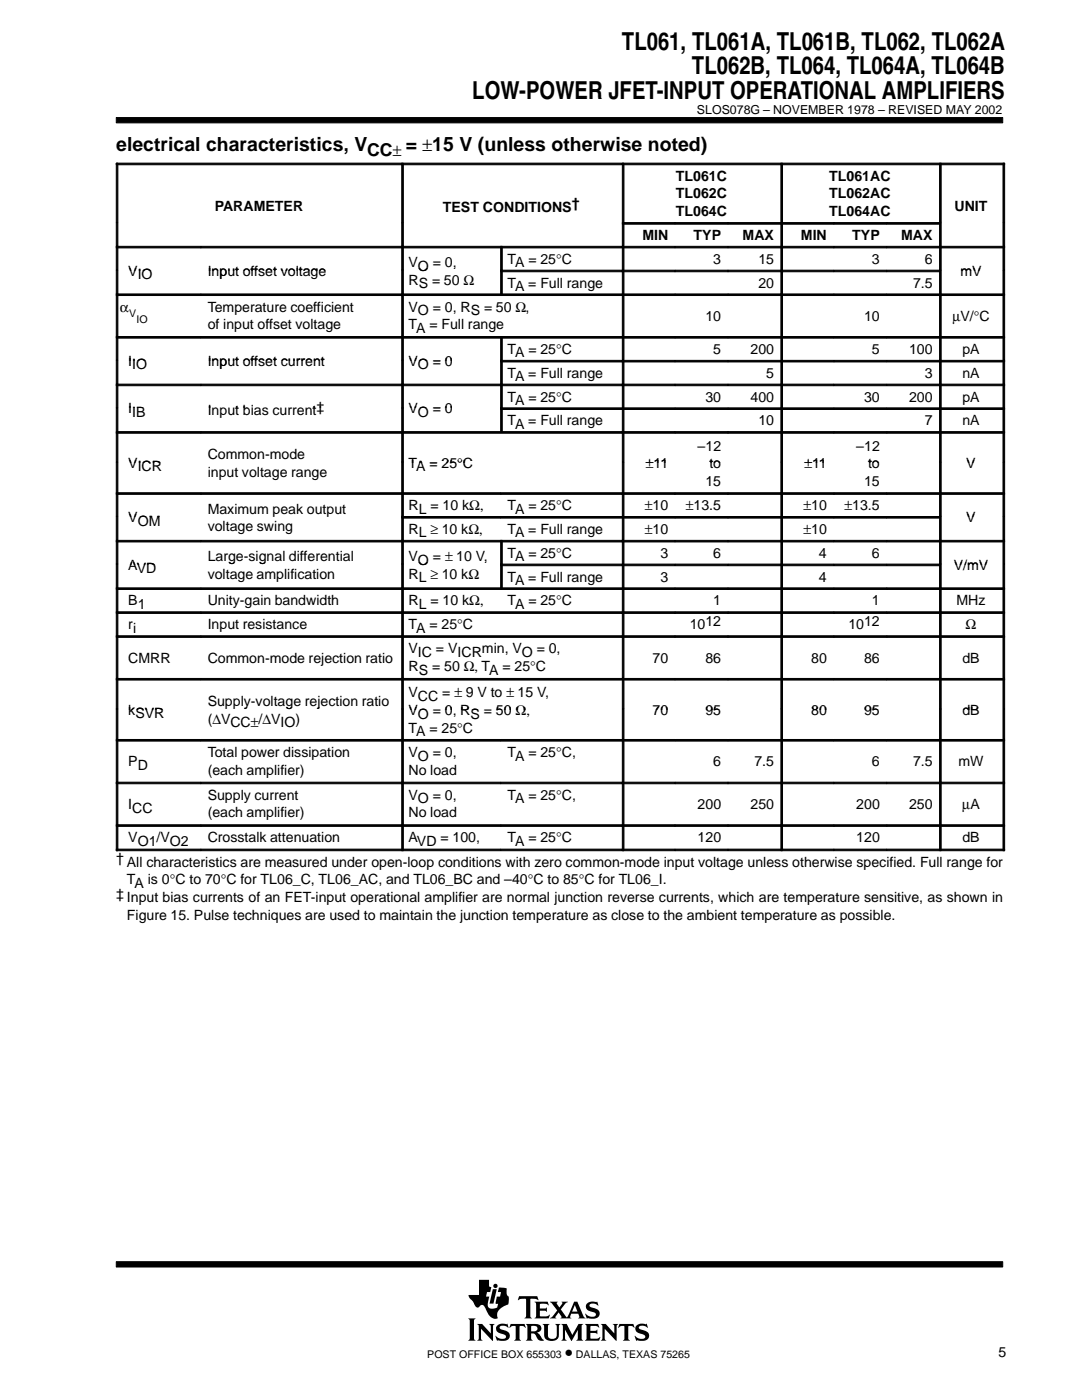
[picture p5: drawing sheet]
<svg xmlns="http://www.w3.org/2000/svg" width="216mm" height="279mm" viewBox="0 0 216 279" stroke-linecap="round" stroke-linejoin="round" font-family="sans-serif">
<g fill="#000" stroke="#000" stroke-width=".2">
<path d="M23.2 23.5h176.9v1h-176.9z" fill-rule="evenodd"/>
<path d="M23.2 251.8h176.9v1.1h-176.9z" fill-rule="evenodd"/>
</g>
<g fill="#000">
<path d="M98.3 257.3h.8l-.6 2.9h-.8z"/>
<path d="M93.4 263.1h1.5l-.3 .4v3.7l.3 .4h-1.5l.3-.4v-3.7z" fill-rule="evenodd"/>
<path d="M95.2 264.2h1l1.7 1.9v-1.5l-.3-.4h1.1l-.3 .4v3l-2.4-2.4v2l.3 .4h-1.1l.3-.6v-2.3z" fill-rule="evenodd"/>
<path d="M95.6 255.4h2v1.3l.4 .2-.2 1h-.6l-.2 .9h.6l-.3 1.2 .1 .7a.9 .9 0 0 0 1.2 .4l.6-.1 .2-.8-.5-.1 .2-1.3h.7l.2-.9h-.7l.3-1 1.5 .2v1.1l.2 .4 .2 .2v.7a.81 .81 0 0 1-.6 1 2.73 2.73 0 0 0-1.7 1.7l.1 .9h-.1a1.81 1.81 0 0 1-2.1-1.5l-.3-.6a.7 .7 0 0 0-.6-.6 .7 .7 0 0 0-.7 .5 1.12 1.12 0 0 1-1.1-1l-.7-.8-.2-.7h2.1z" fill-rule="evenodd"/>
<path d="M99.2 264.6a1.71 1.71 0 0 1 1.7-.4l.2 .1 .1-.1 .3 .8-.6-.3-.8-.1a.41 .41 0 0 0-.4 .5 .41 .41 0 0 0 .5 .3 1.29 1.29 0 0 1 1.5 1.4 1.08 1.08 0 0 1-1.2 .8l-1.1-.1-.2 .1-.4-1 .8 .5 .5 .1 .6-.1 .3-.2a.72 .72 0 0 0-.9-.7 .99 .99 0 0 1-1-.5 .99 .99 0 0 1 .1-1.1z" fill-rule="evenodd"/>
<path d="M101.9 264.2h2.8l.2 .8-.7-.4h-.4l-.1 .2v2.4l.3 .4h-1.4l.3-.4v-2.4l-.1-.2h-.5l-.7 .4z" fill-rule="evenodd"/>
<path d="M103.6 258.7h3.6l.2 .8-.4-.3-1.2 .1v3.5l.3 .3h-1.4l.2-.2 .1-.3v-3.2l-.1-.2h-.8l-.7 .3z" fill-rule="evenodd"/>
<path d="M104.9 264.2h1.9a.9 .9 0 0 1 1 .4 .9 .9 0 0 1 0 1.1l-.7 .2 .5 .4 .9 1.2a1.2 1.2 0 0 1-1.6-1l-.3-.3-.6-.1v1l.3 .5h-1.4l.3-.6v-2.3z" fill-rule="evenodd"/>
<path d="M106.7 259.8h2.6l.1 .7-.5-.3-1.2 .1v.8h1.1l.3-.2v.9l-.4-.2h-1v1l.2 .1h1.2l.5-.3h.1l-.2 .7h-2.8l.3-.5v-2.3z" fill-rule="evenodd"/>
<path d="M108.3 264.2h1.3l-.3 .4v2a.65 .65 0 0 0 .7 .6h.6l.4-.4 .1-2.1-.3-.5h1l-.3 .4v1.8a1.54 1.54 0 0 1-2.4 1l-.5-.7v-2.1z" fill-rule="evenodd"/>
<path d="M112 264.2h1.1l1.1 2.2 1.2-2.2h1l-.3 .4v2.6l.3 .4h-1.4l.3-.4v-1.8l-1.3 2.2-1.3-2.2v1.7l.4 .5h-1.1l.3-.6v-2.3z" fill-rule="evenodd"/>
<path d="M109.7 259.8h1.6l-.2 .3 .5 .8 .6-.8-.1-.3h1.2l-.4 .3-1 1.2 1.2 1.6 1.5-3.1h.6l1.2 2.9 .4 .4-1.4-.1a.22 .22 0 0 0 .2-.1 .22 .22 0 0 0 0-.3l-.2-.4h-1.4l-.2 .7 .2 .2h-2.2l.2-.3-.5-.9-.7 .9 .2 .3h-1.3l.6-.4 .9-1.2z" fill-rule="evenodd"/>
<path d="M117.1 260.2a2.08 2.08 0 0 1 1.9-.3l.2-.2 .1 .9a1.22 1.22 0 0 0-1.7-.1 .82 .82 0 0 0 .9 .6 1.06 1.06 0 0 1 1.2 1.1 1.06 1.06 0 0 1-1.2 1l-1.2-.1-.2 .1-.3-1 .8 .5 .8 .1a.46 .46 0 0 0 .5-.5 .46 .46 0 0 0-.5-.4l-.2-.1a1.11 1.11 0 0 1-1.2-1.5z" fill-rule="evenodd"/>
<path d="M116.7 264.2h2.6l.2 .8-.6-.4-1.1 .1v.9h1.1l.3-.2v.9l-.4-.3h-1v1.1l1.3 .1 .7-.4-.3 .8h-2.8l.3-.4v-2.6z" fill-rule="evenodd"/>
<path d="M119.9 264.2h1l1.7 1.9v-1.5l-.3-.4h1l-.3 .4v3l-2.3-2.4v2l.3 .4h-1.1l.3-.4v-2.6z" fill-rule="evenodd"/>
<path d="M123.6 264.2h2.8l.2 .8-.6-.4h-.5l-.1 .2v2.4l.3 .4h-1.4l.3-.4v-2.4l-.1-.2h-.5l-.7 .4z" fill-rule="evenodd"/>
<path d="M127 264.6a1.74 1.74 0 0 1 1.6-.4l.3 .1 .1-.1 .3 .8h-.1a1.2 1.2 0 0 0-1.7-.1 1.47 1.47 0 0 0 1.3 .7 1.03 1.03 0 0 1 .7 1.2 1.03 1.03 0 0 1-1.2 .8l-1.1-.1-.2 .1-.4-1 .9 .5 .9 .1a.45 .45 0 0 0 .4-.6 .45 .45 0 0 0-.6-.3l-.2-.1a1.11 1.11 0 0 1-1.2-1.4z" fill-rule="evenodd"/>
<circle cx="98.9" cy="256.6" r=".43"/>
</g>
<g fill="#fff">
<path d="M114.7 260.4l.5 1.4h-1z"/>
<path d="M106 264.7l.6-.1a.56 .56 0 0 1 .6 .5 .56 .56 0 0 1-.6 .6h-.6z" fill-rule="evenodd"/>
</g>
<g fill="#000" stroke="#000" stroke-width=".2">
<path d="M23.2 32.6h.3v11.8h-.3z" fill-rule="evenodd"/>
<path d="M23.2 32.6h56.9v.3h-56.9z" fill-rule="evenodd"/>
<path d="M80.2 32.6h.3v11.8h-.3z" fill-rule="evenodd"/>
<path d="M80.2 32.6h44v.3h-44z" fill-rule="evenodd"/>
<path d="M124.2 32.6h.3v11.8h-.3z" fill-rule="evenodd"/>
<path d="M124.2 32.6h31.6v.3h-31.6z" fill-rule="evenodd"/>
<path d="M155.8 32.6h.3v11.8h-.3z" fill-rule="evenodd"/>
<path d="M155.8 32.6h31.7v.3h-31.7z" fill-rule="evenodd"/>
<path d="M187.5 32.6h.3v11.8h-.3z" fill-rule="evenodd"/>
<path d="M187.5 32.6h13v.3h-13z" fill-rule="evenodd"/>
<path d="M200.1 32.6h.4v11.8h-.4z" fill-rule="evenodd"/>
<path d="M23.2 44.4h.3v4.7h-.3z" fill-rule="evenodd"/>
<path d="M23.2 49.2h.3v4.7h-.3z" fill-rule="evenodd"/>
<path d="M23.2 49.2h16.9v.3h-16.9z" fill-rule="evenodd"/>
<path d="M23.2 53.9h.3v4.7h-.3z" fill-rule="evenodd"/>
<path d="M23.2 58.7h.3v8.4h-.3z" fill-rule="evenodd"/>
<path d="M23.2 58.7h16.9v.3h-16.9z" fill-rule="evenodd"/>
<path d="M40.1 49.2h40v.3h-40z" fill-rule="evenodd"/>
<path d="M40.1 58.7h40v.3h-40z" fill-rule="evenodd"/>
<path d="M80.2 44.4h.3v4.7h-.3z" fill-rule="evenodd"/>
<path d="M80.2 49.2h.3v4.7h-.3z" fill-rule="evenodd"/>
<path d="M80.2 49.2h19.7v.3h-19.7z" fill-rule="evenodd"/>
<path d="M80.2 53.9h.3v4.7h-.3z" fill-rule="evenodd"/>
<path d="M80.2 58.7h.3v8.4h-.3z" fill-rule="evenodd"/>
<path d="M80.2 58.7h44v.3h-44z" fill-rule="evenodd"/>
<path d="M99.9 49.2h.3v4.7h-.3z" fill-rule="evenodd"/>
<path d="M99.9 49.2h24.3v.3h-24.3z" fill-rule="evenodd"/>
<path d="M99.9 53.9h.3v4.7h-.3z" fill-rule="evenodd"/>
<path d="M99.9 53.9h24.3v.3h-24.3z" fill-rule="evenodd"/>
<path d="M124.2 44.4h.3v4.7h-.3z" fill-rule="evenodd"/>
<path d="M124.2 44.4h10.5v.3h-10.5z" fill-rule="evenodd"/>
<path d="M124.2 49.2h.3v4.7h-.3z" fill-rule="evenodd"/>
<path d="M124.2 49.2h10.5v.3h-10.5z" fill-rule="evenodd"/>
<path d="M124.2 53.9h.3v4.7h-.3z" fill-rule="evenodd"/>
<path d="M124.2 53.9h10.5v.3h-10.5z" fill-rule="evenodd"/>
<path d="M124.2 58.7h.3v8.4h-.3z" fill-rule="evenodd"/>
<path d="M124.2 58.7h10.5v.3h-10.5z" fill-rule="evenodd"/>
<path d="M134.7 44.4h10.6v.3h-10.6z" fill-rule="evenodd"/>
<path d="M134.7 49.2h10.6v.3h-10.6z" fill-rule="evenodd"/>
<path d="M134.7 53.9h10.6v.3h-10.6z" fill-rule="evenodd"/>
<path d="M134.7 58.7h10.6v.3h-10.6z" fill-rule="evenodd"/>
<path d="M145.3 44.4h10.5v.3h-10.5z" fill-rule="evenodd"/>
<path d="M145.3 49.2h10.5v.3h-10.5z" fill-rule="evenodd"/>
<path d="M145.3 53.9h10.5v.3h-10.5z" fill-rule="evenodd"/>
<path d="M145.3 58.7h10.5v.3h-10.5z" fill-rule="evenodd"/>
<path d="M155.8 44.4h.3v4.7h-.3z" fill-rule="evenodd"/>
<path d="M155.8 44.4h10.6v.3h-10.6z" fill-rule="evenodd"/>
<path d="M155.8 49.2h.3v4.7h-.3z" fill-rule="evenodd"/>
<path d="M155.8 49.2h10.6v.3h-10.6z" fill-rule="evenodd"/>
<path d="M155.8 53.9h.3v4.7h-.3z" fill-rule="evenodd"/>
<path d="M155.8 53.9h10.6v.3h-10.6z" fill-rule="evenodd"/>
<path d="M155.8 58.7h.3v8.4h-.3z" fill-rule="evenodd"/>
<path d="M155.8 58.7h10.6v.3h-10.6z" fill-rule="evenodd"/>
<path d="M166.4 44.4h10.5v.3h-10.5z" fill-rule="evenodd"/>
<path d="M166.4 49.2h10.5v.3h-10.5z" fill-rule="evenodd"/>
<path d="M166.4 53.9h10.5v.3h-10.5z" fill-rule="evenodd"/>
<path d="M166.4 58.7h10.5v.3h-10.5z" fill-rule="evenodd"/>
<path d="M176.9 44.4h10.6v.3h-10.6z" fill-rule="evenodd"/>
<path d="M176.9 49.2h10.6v.3h-10.6z" fill-rule="evenodd"/>
<path d="M176.9 53.9h10.6v.3h-10.6z" fill-rule="evenodd"/>
<path d="M176.9 58.7h10.6v.3h-10.6z" fill-rule="evenodd"/>
<path d="M187.5 44.4h.3v4.7h-.3z" fill-rule="evenodd"/>
<path d="M187.5 49.2h.3v4.7h-.3z" fill-rule="evenodd"/>
<path d="M187.5 49.2h13v.3h-13z" fill-rule="evenodd"/>
<path d="M187.5 53.9h.3v4.7h-.3z" fill-rule="evenodd"/>
<path d="M187.5 58.7h.3v8.4h-.3z" fill-rule="evenodd"/>
<path d="M187.5 58.7h13v.3h-13z" fill-rule="evenodd"/>
<path d="M200.1 44.4h.4v4.7h-.4z" fill-rule="evenodd"/>
<path d="M200.1 49.2h.4v4.7h-.4z" fill-rule="evenodd"/>
<path d="M200.1 53.9h.4v4.7h-.4z" fill-rule="evenodd"/>
<path d="M200.1 58.7h.4v8.4h-.4z" fill-rule="evenodd"/>
<path d="M23.2 67.2h.3v4.7h-.3z" fill-rule="evenodd"/>
<path d="M23.2 67.2h16.9v.3h-16.9z" fill-rule="evenodd"/>
<path d="M23.2 71.9h.3v4.7h-.3z" fill-rule="evenodd"/>
<path d="M23.2 76.7h.3v4.7h-.3z" fill-rule="evenodd"/>
<path d="M23.2 76.7h16.9v.3h-16.9z" fill-rule="evenodd"/>
<path d="M40.1 67.2h40v.3h-40z" fill-rule="evenodd"/>
<path d="M40.1 76.7h40v.3h-40z" fill-rule="evenodd"/>
<path d="M80.2 67.2h.3v4.7h-.3z" fill-rule="evenodd"/>
<path d="M80.2 67.2h19.7v.3h-19.7z" fill-rule="evenodd"/>
<path d="M80.2 71.9h.3v4.7h-.3z" fill-rule="evenodd"/>
<path d="M80.2 76.7h.3v4.7h-.3z" fill-rule="evenodd"/>
<path d="M80.2 76.7h19.7v.3h-19.7z" fill-rule="evenodd"/>
<path d="M99.9 67.2h.3v4.7h-.3z" fill-rule="evenodd"/>
<path d="M99.9 67.2h24.3v.3h-24.3z" fill-rule="evenodd"/>
<path d="M99.9 71.9h.3v4.7h-.3z" fill-rule="evenodd"/>
<path d="M99.9 71.9h24.3v.3h-24.3z" fill-rule="evenodd"/>
<path d="M99.9 76.7h.3v4.7h-.3z" fill-rule="evenodd"/>
<path d="M99.9 76.7h24.3v.3h-24.3z" fill-rule="evenodd"/>
<path d="M124.2 67.2h.3v4.7h-.3z" fill-rule="evenodd"/>
<path d="M124.2 67.2h10.5v.3h-10.5z" fill-rule="evenodd"/>
<path d="M124.2 71.9h.3v4.7h-.3z" fill-rule="evenodd"/>
<path d="M124.2 71.9h10.5v.3h-10.5z" fill-rule="evenodd"/>
<path d="M124.2 76.7h.3v4.7h-.3z" fill-rule="evenodd"/>
<path d="M124.2 76.7h10.5v.3h-10.5z" fill-rule="evenodd"/>
<path d="M134.7 67.2h10.6v.3h-10.6z" fill-rule="evenodd"/>
<path d="M134.7 71.9h10.6v.3h-10.6z" fill-rule="evenodd"/>
<path d="M134.7 76.7h10.6v.3h-10.6z" fill-rule="evenodd"/>
<path d="M145.3 67.2h10.5v.3h-10.5z" fill-rule="evenodd"/>
<path d="M145.3 71.9h10.5v.3h-10.5z" fill-rule="evenodd"/>
<path d="M145.3 76.7h10.5v.3h-10.5z" fill-rule="evenodd"/>
<path d="M155.8 67.2h.3v4.7h-.3z" fill-rule="evenodd"/>
<path d="M155.8 67.2h10.6v.3h-10.6z" fill-rule="evenodd"/>
<path d="M155.8 71.9h.3v4.7h-.3z" fill-rule="evenodd"/>
<path d="M155.8 71.9h10.6v.3h-10.6z" fill-rule="evenodd"/>
<path d="M155.8 76.7h.3v4.7h-.3z" fill-rule="evenodd"/>
<path d="M155.8 76.7h10.6v.3h-10.6z" fill-rule="evenodd"/>
<path d="M166.4 67.2h10.5v.3h-10.5z" fill-rule="evenodd"/>
<path d="M166.4 71.9h10.5v.3h-10.5z" fill-rule="evenodd"/>
<path d="M166.4 76.7h10.5v.3h-10.5z" fill-rule="evenodd"/>
<path d="M176.9 67.2h10.6v.3h-10.6z" fill-rule="evenodd"/>
<path d="M176.9 71.9h10.6v.3h-10.6z" fill-rule="evenodd"/>
<path d="M176.9 76.7h10.6v.3h-10.6z" fill-rule="evenodd"/>
<path d="M187.5 67.2h.3v4.7h-.3z" fill-rule="evenodd"/>
<path d="M187.5 67.2h13v.3h-13z" fill-rule="evenodd"/>
<path d="M187.5 71.9h.3v4.7h-.3z" fill-rule="evenodd"/>
<path d="M187.5 71.9h13v.3h-13z" fill-rule="evenodd"/>
<path d="M187.5 76.7h.3v4.7h-.3z" fill-rule="evenodd"/>
<path d="M187.5 76.7h13v.3h-13z" fill-rule="evenodd"/>
<path d="M200.1 67.2h.4v4.7h-.4z" fill-rule="evenodd"/>
<path d="M200.1 71.9h.4v4.7h-.4z" fill-rule="evenodd"/>
<path d="M200.1 76.7h.4v4.7h-.4z" fill-rule="evenodd"/>
<path d="M23.2 81.4h.3v4.7h-.3z" fill-rule="evenodd"/>
<path d="M23.2 86.1h.3v6.1h-.3z" fill-rule="evenodd"/>
<path d="M23.2 86.1h16.9v.4h-16.9z" fill-rule="evenodd"/>
<path d="M23.2 92.2h.3v6.1h-.3z" fill-rule="evenodd"/>
<path d="M23.2 98.3h.3v4.8h-.3z" fill-rule="evenodd"/>
<path d="M23.2 98.3h16.9v.4h-16.9z" fill-rule="evenodd"/>
<path d="M40.1 86.1h40v.4h-40z" fill-rule="evenodd"/>
<path d="M40.1 98.3h40v.4h-40z" fill-rule="evenodd"/>
<path d="M80.2 81.4h.3v4.7h-.3z" fill-rule="evenodd"/>
<path d="M80.2 86.1h.3v6.1h-.3z" fill-rule="evenodd"/>
<path d="M80.2 86.1h44v.4h-44z" fill-rule="evenodd"/>
<path d="M80.2 92.2h.3v6.1h-.3z" fill-rule="evenodd"/>
<path d="M80.2 98.3h.3v4.8h-.3z" fill-rule="evenodd"/>
<path d="M80.2 98.3h19.7v.4h-19.7z" fill-rule="evenodd"/>
<path d="M99.9 81.4h.3v4.7h-.3z" fill-rule="evenodd"/>
<path d="M99.9 81.4h24.3v.3h-24.3z" fill-rule="evenodd"/>
<path d="M99.9 98.3h24.3v.4h-24.3z" fill-rule="evenodd"/>
<path d="M124.2 81.4h.3v4.7h-.3z" fill-rule="evenodd"/>
<path d="M124.2 81.4h10.5v.3h-10.5z" fill-rule="evenodd"/>
<path d="M124.2 86.1h.3v6.1h-.3z" fill-rule="evenodd"/>
<path d="M124.2 86.1h10.5v.4h-10.5z" fill-rule="evenodd"/>
<path d="M124.2 92.2h.3v6.1h-.3z" fill-rule="evenodd"/>
<path d="M124.2 98.3h.3v4.8h-.3z" fill-rule="evenodd"/>
<path d="M124.2 98.3h10.5v.4h-10.5z" fill-rule="evenodd"/>
<path d="M134.7 81.4h10.6v.3h-10.6z" fill-rule="evenodd"/>
<path d="M134.7 86.1h10.6v.4h-10.6z" fill-rule="evenodd"/>
<path d="M134.7 98.3h10.6v.4h-10.6z" fill-rule="evenodd"/>
<path d="M145.3 81.4h10.5v.3h-10.5z" fill-rule="evenodd"/>
<path d="M145.3 86.1h10.5v.4h-10.5z" fill-rule="evenodd"/>
<path d="M145.3 98.3h10.5v.4h-10.5z" fill-rule="evenodd"/>
<path d="M155.8 81.4h.3v4.7h-.3z" fill-rule="evenodd"/>
<path d="M155.8 81.4h10.6v.3h-10.6z" fill-rule="evenodd"/>
<path d="M155.8 86.1h.3v6.1h-.3z" fill-rule="evenodd"/>
<path d="M155.8 86.1h10.6v.4h-10.6z" fill-rule="evenodd"/>
<path d="M155.8 92.2h.3v6.1h-.3z" fill-rule="evenodd"/>
<path d="M155.8 98.3h.3v4.8h-.3z" fill-rule="evenodd"/>
<path d="M155.8 98.3h10.6v.4h-10.6z" fill-rule="evenodd"/>
<path d="M166.4 81.4h10.5v.3h-10.5z" fill-rule="evenodd"/>
<path d="M166.4 86.1h10.5v.4h-10.5z" fill-rule="evenodd"/>
<path d="M166.4 98.3h10.5v.4h-10.5z" fill-rule="evenodd"/>
<path d="M176.9 81.4h10.6v.3h-10.6z" fill-rule="evenodd"/>
<path d="M176.9 86.1h10.6v.4h-10.6z" fill-rule="evenodd"/>
<path d="M176.9 98.3h10.6v.4h-10.6z" fill-rule="evenodd"/>
<path d="M187.5 81.4h.3v4.7h-.3z" fill-rule="evenodd"/>
<path d="M187.5 81.4h13v.3h-13z" fill-rule="evenodd"/>
<path d="M187.5 86.1h.3v6.1h-.3z" fill-rule="evenodd"/>
<path d="M187.5 86.1h13v.4h-13z" fill-rule="evenodd"/>
<path d="M187.5 92.2h.3v6.1h-.3z" fill-rule="evenodd"/>
<path d="M187.5 98.3h.3v4.8h-.3z" fill-rule="evenodd"/>
<path d="M187.5 98.3h13v.4h-13z" fill-rule="evenodd"/>
<path d="M200.1 81.4h.4v4.7h-.4z" fill-rule="evenodd"/>
<path d="M200.1 86.1h.4v6.1h-.4z" fill-rule="evenodd"/>
<path d="M200.1 92.2h.4v6.1h-.4z" fill-rule="evenodd"/>
<path d="M200.1 98.3h.4v4.8h-.4z" fill-rule="evenodd"/>
<path d="M23.2 103.1h.3v4.7h-.3z" fill-rule="evenodd"/>
<path d="M23.2 107.8h.3v4.8h-.3z" fill-rule="evenodd"/>
<path d="M23.2 107.8h16.9v.4h-16.9z" fill-rule="evenodd"/>
<path d="M23.2 112.6h.3v4.7h-.3z" fill-rule="evenodd"/>
<path d="M23.2 117.3h.3v4.8h-.3z" fill-rule="evenodd"/>
<path d="M23.2 117.3h16.9v.3h-16.9z" fill-rule="evenodd"/>
<path d="M40.1 107.8h40v.4h-40z" fill-rule="evenodd"/>
<path d="M40.1 117.3h40v.3h-40z" fill-rule="evenodd"/>
<path d="M80.2 103.1h.3v4.7h-.3z" fill-rule="evenodd"/>
<path d="M80.2 103.1h19.7v.3h-19.7z" fill-rule="evenodd"/>
<path d="M80.2 107.8h.3v4.8h-.3z" fill-rule="evenodd"/>
<path d="M80.2 107.8h19.7v.4h-19.7z" fill-rule="evenodd"/>
<path d="M80.2 112.6h.3v4.7h-.3z" fill-rule="evenodd"/>
<path d="M80.2 117.3h.3v4.8h-.3z" fill-rule="evenodd"/>
<path d="M80.2 117.3h19.7v.3h-19.7z" fill-rule="evenodd"/>
<path d="M99.9 103.1h24.3v.3h-24.3z" fill-rule="evenodd"/>
<path d="M99.9 107.8h.3v4.8h-.3z" fill-rule="evenodd"/>
<path d="M99.9 107.8h24.3v.4h-24.3z" fill-rule="evenodd"/>
<path d="M99.9 112.6h.3v4.7h-.3z" fill-rule="evenodd"/>
<path d="M99.9 112.6h24.3v.3h-24.3z" fill-rule="evenodd"/>
<path d="M99.9 117.3h24.3v.3h-24.3z" fill-rule="evenodd"/>
<path d="M124.2 103.1h.3v4.7h-.3z" fill-rule="evenodd"/>
<path d="M124.2 103.1h10.5v.3h-10.5z" fill-rule="evenodd"/>
<path d="M124.2 107.8h.3v4.8h-.3z" fill-rule="evenodd"/>
<path d="M124.2 107.8h10.5v.4h-10.5z" fill-rule="evenodd"/>
<path d="M124.2 112.6h.3v4.7h-.3z" fill-rule="evenodd"/>
<path d="M124.2 112.6h10.5v.3h-10.5z" fill-rule="evenodd"/>
<path d="M124.2 117.3h.3v4.8h-.3z" fill-rule="evenodd"/>
<path d="M124.2 117.3h10.5v.3h-10.5z" fill-rule="evenodd"/>
<path d="M134.7 103.1h10.6v.3h-10.6z" fill-rule="evenodd"/>
<path d="M134.7 107.8h10.6v.4h-10.6z" fill-rule="evenodd"/>
<path d="M134.7 112.6h10.6v.3h-10.6z" fill-rule="evenodd"/>
<path d="M134.7 117.3h10.6v.3h-10.6z" fill-rule="evenodd"/>
<path d="M145.3 103.1h10.5v.3h-10.5z" fill-rule="evenodd"/>
<path d="M145.3 107.8h10.5v.4h-10.5z" fill-rule="evenodd"/>
<path d="M145.3 112.6h10.5v.3h-10.5z" fill-rule="evenodd"/>
<path d="M145.3 117.3h10.5v.3h-10.5z" fill-rule="evenodd"/>
<path d="M155.8 103.1h.3v4.7h-.3z" fill-rule="evenodd"/>
<path d="M155.8 103.1h10.6v.3h-10.6z" fill-rule="evenodd"/>
<path d="M155.8 107.8h.3v4.8h-.3z" fill-rule="evenodd"/>
<path d="M155.8 107.8h10.6v.4h-10.6z" fill-rule="evenodd"/>
<path d="M155.8 112.6h.3v4.7h-.3z" fill-rule="evenodd"/>
<path d="M155.8 112.6h10.6v.3h-10.6z" fill-rule="evenodd"/>
<path d="M155.8 117.3h.3v4.8h-.3z" fill-rule="evenodd"/>
<path d="M155.8 117.3h10.6v.3h-10.6z" fill-rule="evenodd"/>
<path d="M166.4 103.1h10.5v.3h-10.5z" fill-rule="evenodd"/>
<path d="M166.4 107.8h10.5v.4h-10.5z" fill-rule="evenodd"/>
<path d="M166.4 112.6h10.5v.3h-10.5z" fill-rule="evenodd"/>
<path d="M166.4 117.3h10.5v.3h-10.5z" fill-rule="evenodd"/>
<path d="M176.9 103.1h10.6v.3h-10.6z" fill-rule="evenodd"/>
<path d="M176.9 107.8h10.6v.4h-10.6z" fill-rule="evenodd"/>
<path d="M176.9 112.6h10.6v.3h-10.6z" fill-rule="evenodd"/>
<path d="M176.9 117.3h10.6v.3h-10.6z" fill-rule="evenodd"/>
<path d="M187.5 103.1h.3v4.7h-.3z" fill-rule="evenodd"/>
<path d="M187.5 107.8h.3v4.8h-.3z" fill-rule="evenodd"/>
<path d="M187.5 107.8h13v.4h-13z" fill-rule="evenodd"/>
<path d="M187.5 112.6h.3v4.7h-.3z" fill-rule="evenodd"/>
<path d="M187.5 117.3h.3v4.8h-.3z" fill-rule="evenodd"/>
<path d="M187.5 117.3h13v.3h-13z" fill-rule="evenodd"/>
<path d="M200.1 103.1h.4v4.7h-.4z" fill-rule="evenodd"/>
<path d="M200.1 107.8h.4v4.8h-.4z" fill-rule="evenodd"/>
<path d="M200.1 112.6h.4v4.7h-.4z" fill-rule="evenodd"/>
<path d="M200.1 117.3h.4v4.8h-.4z" fill-rule="evenodd"/>
<path d="M23.2 122.1h.3v4.8h-.3z" fill-rule="evenodd"/>
<path d="M23.2 122.1h16.9v.3h-16.9z" fill-rule="evenodd"/>
<path d="M23.2 126.9h.3v8.5h-.3z" fill-rule="evenodd"/>
<path d="M23.2 126.9h16.9v.3h-16.9z" fill-rule="evenodd"/>
<path d="M23.2 135.4h.3v6.1h-.3z" fill-rule="evenodd"/>
<path d="M23.2 135.4h16.9v.3h-16.9z" fill-rule="evenodd"/>
<path d="M40.1 122.1h40v.3h-40z" fill-rule="evenodd"/>
<path d="M40.1 126.9h40v.3h-40z" fill-rule="evenodd"/>
<path d="M40.1 135.4h40v.3h-40z" fill-rule="evenodd"/>
<path d="M80.2 122.1h.3v4.8h-.3z" fill-rule="evenodd"/>
<path d="M80.2 122.1h44v.3h-44z" fill-rule="evenodd"/>
<path d="M80.2 126.9h.3v8.5h-.3z" fill-rule="evenodd"/>
<path d="M80.2 126.9h44v.3h-44z" fill-rule="evenodd"/>
<path d="M80.2 135.4h.3v6.1h-.3z" fill-rule="evenodd"/>
<path d="M80.2 135.4h44v.3h-44z" fill-rule="evenodd"/>
<path d="M124.2 122.1h.3v4.8h-.3z" fill-rule="evenodd"/>
<path d="M124.2 122.1h10.5v.3h-10.5z" fill-rule="evenodd"/>
<path d="M124.2 126.9h.3v8.5h-.3z" fill-rule="evenodd"/>
<path d="M124.2 126.9h10.5v.3h-10.5z" fill-rule="evenodd"/>
<path d="M124.2 135.4h.3v6.1h-.3z" fill-rule="evenodd"/>
<path d="M124.2 135.4h10.5v.3h-10.5z" fill-rule="evenodd"/>
<path d="M134.7 122.1h10.6v.3h-10.6z" fill-rule="evenodd"/>
<path d="M134.7 126.9h10.6v.3h-10.6z" fill-rule="evenodd"/>
<path d="M134.7 135.4h10.6v.3h-10.6z" fill-rule="evenodd"/>
<path d="M145.3 122.1h10.5v.3h-10.5z" fill-rule="evenodd"/>
<path d="M145.3 126.9h10.5v.3h-10.5z" fill-rule="evenodd"/>
<path d="M145.3 135.4h10.5v.3h-10.5z" fill-rule="evenodd"/>
<path d="M155.8 122.1h.3v4.8h-.3z" fill-rule="evenodd"/>
<path d="M155.8 122.1h10.6v.3h-10.6z" fill-rule="evenodd"/>
<path d="M155.8 126.9h.3v8.5h-.3z" fill-rule="evenodd"/>
<path d="M155.8 126.9h10.6v.3h-10.6z" fill-rule="evenodd"/>
<path d="M155.8 135.4h.3v6.1h-.3z" fill-rule="evenodd"/>
<path d="M155.8 135.4h10.6v.3h-10.6z" fill-rule="evenodd"/>
<path d="M166.4 122.1h10.5v.3h-10.5z" fill-rule="evenodd"/>
<path d="M166.4 126.9h10.5v.3h-10.5z" fill-rule="evenodd"/>
<path d="M166.4 135.4h10.5v.3h-10.5z" fill-rule="evenodd"/>
<path d="M176.9 122.1h10.6v.3h-10.6z" fill-rule="evenodd"/>
<path d="M176.9 126.9h10.6v.3h-10.6z" fill-rule="evenodd"/>
<path d="M176.9 135.4h10.6v.3h-10.6z" fill-rule="evenodd"/>
<path d="M187.5 122.1h.3v4.8h-.3z" fill-rule="evenodd"/>
<path d="M187.5 122.1h13v.3h-13z" fill-rule="evenodd"/>
<path d="M187.5 126.9h.3v8.5h-.3z" fill-rule="evenodd"/>
<path d="M187.5 126.9h13v.3h-13z" fill-rule="evenodd"/>
<path d="M187.5 135.4h.3v6.1h-.3z" fill-rule="evenodd"/>
<path d="M187.5 135.4h13v.3h-13z" fill-rule="evenodd"/>
<path d="M200.1 122.1h.4v4.8h-.4z" fill-rule="evenodd"/>
<path d="M200.1 126.9h.4v8.5h-.4z" fill-rule="evenodd"/>
<path d="M200.1 135.4h.4v6.1h-.4z" fill-rule="evenodd"/>
<path d="M23.2 141.5h.3v6.1h-.3z" fill-rule="evenodd"/>
<path d="M23.2 147.6h.3v8.5h-.3z" fill-rule="evenodd"/>
<path d="M23.2 147.6h16.9v.3h-16.9z" fill-rule="evenodd"/>
<path d="M23.2 156.1h.3v8.5h-.3z" fill-rule="evenodd"/>
<path d="M23.2 156.1h16.9v.3h-16.9z" fill-rule="evenodd"/>
<path d="M40.1 147.6h40v.3h-40z" fill-rule="evenodd"/>
<path d="M40.1 156.1h40v.3h-40z" fill-rule="evenodd"/>
<path d="M80.2 141.5h.3v6.1h-.3z" fill-rule="evenodd"/>
<path d="M80.2 147.6h.3v8.5h-.3z" fill-rule="evenodd"/>
<path d="M80.2 147.6h19.7v.3h-19.7z" fill-rule="evenodd"/>
<path d="M80.2 156.1h.3v8.5h-.3z" fill-rule="evenodd"/>
<path d="M80.2 156.1h19.7v.3h-19.7z" fill-rule="evenodd"/>
<path d="M99.9 147.6h24.3v.3h-24.3z" fill-rule="evenodd"/>
<path d="M99.9 156.1h24.3v.3h-24.3z" fill-rule="evenodd"/>
<path d="M124.2 141.5h.3v6.1h-.3z" fill-rule="evenodd"/>
<path d="M124.2 147.6h.3v8.5h-.3z" fill-rule="evenodd"/>
<path d="M124.2 147.6h10.5v.3h-10.5z" fill-rule="evenodd"/>
<path d="M124.2 156.1h.3v8.5h-.3z" fill-rule="evenodd"/>
<path d="M124.2 156.1h10.5v.3h-10.5z" fill-rule="evenodd"/>
<path d="M134.7 147.6h10.6v.3h-10.6z" fill-rule="evenodd"/>
<path d="M134.7 156.1h10.6v.3h-10.6z" fill-rule="evenodd"/>
<path d="M145.3 147.6h10.5v.3h-10.5z" fill-rule="evenodd"/>
<path d="M145.3 156.1h10.5v.3h-10.5z" fill-rule="evenodd"/>
<path d="M155.8 141.5h.3v6.1h-.3z" fill-rule="evenodd"/>
<path d="M155.8 147.6h.3v8.5h-.3z" fill-rule="evenodd"/>
<path d="M155.8 147.6h10.6v.3h-10.6z" fill-rule="evenodd"/>
<path d="M155.8 156.1h.3v8.5h-.3z" fill-rule="evenodd"/>
<path d="M155.8 156.1h10.6v.3h-10.6z" fill-rule="evenodd"/>
<path d="M166.4 147.6h10.5v.3h-10.5z" fill-rule="evenodd"/>
<path d="M166.4 156.1h10.5v.3h-10.5z" fill-rule="evenodd"/>
<path d="M176.9 147.6h10.6v.3h-10.6z" fill-rule="evenodd"/>
<path d="M176.9 156.1h10.6v.3h-10.6z" fill-rule="evenodd"/>
<path d="M187.5 141.5h.3v6.1h-.3z" fill-rule="evenodd"/>
<path d="M187.5 147.6h.3v8.5h-.3z" fill-rule="evenodd"/>
<path d="M187.5 147.6h13v.3h-13z" fill-rule="evenodd"/>
<path d="M187.5 156.1h.3v8.5h-.3z" fill-rule="evenodd"/>
<path d="M187.5 156.1h13v.3h-13z" fill-rule="evenodd"/>
<path d="M200.1 141.5h.4v6.1h-.4z" fill-rule="evenodd"/>
<path d="M200.1 147.6h.4v8.5h-.4z" fill-rule="evenodd"/>
<path d="M200.1 156.1h.4v8.5h-.4z" fill-rule="evenodd"/>
<path d="M23.2 164.6h.3v5.2h-.3z" fill-rule="evenodd"/>
<path d="M23.2 164.6h16.9v.3h-16.9z" fill-rule="evenodd"/>
<path d="M23.2 169.5h16.9v.3h-16.9z" fill-rule="evenodd"/>
<path d="M40.1 164.6h40v.3h-40z" fill-rule="evenodd"/>
<path d="M40.1 169.5h40v.3h-40z" fill-rule="evenodd"/>
<path d="M80.2 164.6h.3v5.2h-.3z" fill-rule="evenodd"/>
<path d="M80.2 164.6h19.7v.3h-19.7z" fill-rule="evenodd"/>
<path d="M80.2 169.5h19.7v.3h-19.7z" fill-rule="evenodd"/>
<path d="M99.9 164.6h24.3v.3h-24.3z" fill-rule="evenodd"/>
<path d="M99.9 169.5h24.3v.3h-24.3z" fill-rule="evenodd"/>
<path d="M124.2 164.6h.3v5.2h-.3z" fill-rule="evenodd"/>
<path d="M124.2 164.6h10.5v.3h-10.5z" fill-rule="evenodd"/>
<path d="M124.2 169.5h10.5v.3h-10.5z" fill-rule="evenodd"/>
<path d="M134.7 164.6h10.6v.3h-10.6z" fill-rule="evenodd"/>
<path d="M134.7 169.5h10.6v.3h-10.6z" fill-rule="evenodd"/>
<path d="M145.3 164.6h10.5v.3h-10.5z" fill-rule="evenodd"/>
<path d="M145.3 169.5h10.5v.3h-10.5z" fill-rule="evenodd"/>
<path d="M155.8 164.6h.3v5.2h-.3z" fill-rule="evenodd"/>
<path d="M155.8 164.6h10.6v.3h-10.6z" fill-rule="evenodd"/>
<path d="M155.8 169.5h10.6v.3h-10.6z" fill-rule="evenodd"/>
<path d="M166.4 164.6h10.5v.3h-10.5z" fill-rule="evenodd"/>
<path d="M166.4 169.5h10.5v.3h-10.5z" fill-rule="evenodd"/>
<path d="M176.9 164.6h10.6v.3h-10.6z" fill-rule="evenodd"/>
<path d="M176.9 169.5h10.6v.3h-10.6z" fill-rule="evenodd"/>
<path d="M187.5 164.6h.3v5.2h-.3z" fill-rule="evenodd"/>
<path d="M187.5 164.6h13v.3h-13z" fill-rule="evenodd"/>
<path d="M187.5 169.5h13v.3h-13z" fill-rule="evenodd"/>
<path d="M200.1 164.6h.4v5.2h-.4z" fill-rule="evenodd"/>
</g>
<g font-size="4.9">
<text x="124.1" y="9.9">TL061, TL061A, TL061B, TL062, TL062A</text>
<text x="138.1" y="14.8">TL062B, TL064, TL064A, TL064B</text>
<text x="94.2" y="19.8">LOW-POWER JFET-INPUT OPERATIONAL AMPLIFIERS</text>
</g>
<text font-size="3.9" x="23.2" y="30.2">electrical characteristics, V</text>
<g font-size="3.5">
<text x="73.3" y="31.2">CC± =</text>
<text x="84.3" y="30.2">±15 V (unless otherwise noted)</text>
<text x="112.7" y="271">•</text>
</g>
<g font-size="2.8">
<text x="134.9" y="36">TL061C</text>
<text x="134.9" y="39.6">TL062C</text>
<text x="165.5" y="36">TL061AC</text>
<text x="165.5" y="39.6">TL062AC</text>
<text x="42.8" y="42.1">PARAMETER</text>
<text x="88.4" y="42.3">TEST CONDITIONS†</text>
<text x="128.2" y="47.9">MIN</text>
<text x="134.9" y="43.1">TL064C</text>
<text x="138.4" y="47.9">TYP</text>
<text x="148.2" y="47.9">MAX</text>
<text x="159.8" y="47.9">MIN</text>
<text x="165.5" y="43.1">TL064AC</text>
<text x="170.1" y="47.9">TYP</text>
<text x="179.8" y="47.9">MAX</text>
<text x="190.5" y="42.1">UNIT</text>
<text x="81.5" y="53.3">VO = 0,,</text>
<text x="101.3" y="52.6">TA = 25°C</text>
<text x="142.3" y="52.6">3</text>
<text x="151.3" y="52.6">15</text>
<text x="174" y="52.6">3</text>
<text x="184.5" y="52.6">6</text>
<text x="25.6" y="55">VIO</text>
<text x="41.4" y="55">Input offset voltage</text>
<text x="81.5" y="56.8">RS = 50 Ω</text>
<text x="83.4" y="54">O</text>
<text x="101.3" y="57.4">TA = Full range</text>
<text x="151.3" y="57.4">20</text>
<text x="182.2" y="57.4">7.5</text>
<text x="191.6" y="55">mV</text>
<text x="23.9" y="62.3">α</text>
<text x="41.4" y="62.2">Temperature coefficient</text>
<text x="41.4" y="65.7">of input offset voltage</text>
<text x="81.5" y="65.7">TA = Full range</text>
<text x="81.5" y="62.2">VO = 0, RS = 50 Ω,</text>
<text x="140.8" y="64">10</text>
<text x="172.4" y="64">10</text>
<text x="190" y="64">µV/°C</text>
<text x="101.3" y="70.6">TA = 25°C</text>
<text x="142.3" y="70.6">5</text>
<text x="149.8" y="70.6">200</text>
<text x="174" y="70.6">5</text>
<text x="181.4" y="70.6">100</text>
<text x="192" y="70.6">pA</text>
<text x="25.6" y="73">IIO</text>
<text x="41.4" y="73">Input offset current</text>
<text x="81.5" y="73">VO = 0</text>
<text x="101.3" y="75.4">TA = Full range</text>
<text x="152.9" y="75.4">5</text>
<text x="184.5" y="75.4">3</text>
<text x="192" y="75.4">nA</text>
<text x="25.6" y="82.5">IIB</text>
<text x="41.4" y="82.9">Inputt bi</text>
<text x="41.4" y="82.9">I</text>
<text x="48.5" y="82.9">bias currentt‡</text>
<text x="63.2" y="82.2">‡</text>
<text x="81.5" y="82.5">VO = 0</text>
<text x="101.3" y="80.1">TA = 25°C</text>
<text x="140.8" y="80.1">30</text>
<text x="149.8" y="80.1">400</text>
<text x="172.4" y="80.1">30</text>
<text x="181.4" y="80.1">200</text>
<text x="192" y="80.1">pA</text>
<text x="101.3" y="84.9">TA = Full range</text>
<text x="139.2" y="89.9">–12</text>
<text x="151.3" y="84.9">10</text>
<text x="170.9" y="89.9">–12</text>
<text x="184.5" y="84.9">7</text>
<text x="192" y="84.9">nA</text>
<text x="25.6" y="93.3">VICR</text>
<text x="41.4" y="91.6">Common-mode</text>
<text x="41.4" y="95.2">input voltage range</text>
<text x="81.5" y="93.3">TA = 25°C</text>
<text x="128.9" y="93.3">±11</text>
<text x="141.5" y="93.5">to</text>
<text x="160.5" y="93.3">±11</text>
<text x="173.2" y="93.5">to</text>
<text x="192.8" y="93.3">V</text>
<text x="81.5" y="101.8">RL = 10 kΩ,</text>
<text x="101.3" y="101.8">TA = 25°C</text>
<text x="128.7" y="101.8">±10</text>
<text x="136.9" y="101.8">±13.5</text>
<text x="140.8" y="97">15</text>
<text x="160.3" y="101.8">±10</text>
<text x="168.5" y="101.8">±13.5</text>
<text x="172.4" y="97">15</text>
<text x="25.6" y="104.2">VOM</text>
<text x="41.4" y="102.5">Maximum peak output</text>
<text x="41.4" y="106">voltage swing</text>
<text x="81.5" y="106.6">RL ≥ 10 kΩ,</text>
<text x="101.3" y="106.6">TA = Full range</text>
<text x="128.7" y="106.6">±10</text>
<text x="160.3" y="106.6">±10</text>
<text x="192.8" y="104.2">V</text>
<text x="25.6" y="113.7">AVD</text>
<text x="41.4" y="112">Large-signal differential</text>
<text x="45.5" y="112">g</text>
<text x="51.6" y="112">g</text>
<text x="81.5" y="112">VO = ± 10 V,,</text>
<text x="83.4" y="112.7">O</text>
<text x="101.3" y="111.3">TA = 25°C</text>
<text x="131.8" y="111.3">3</text>
<text x="142.3" y="111.3">6</text>
<text x="163.4" y="111.3">4</text>
<text x="174" y="111.3">6</text>
<text x="190.3" y="113.7">V/mV</text>
<text x="41.4" y="115.5">voltage amplification</text>
<text x="81.5" y="115.5">RL ≥ 10 kΩ</text>
<text x="101.3" y="116.1">TA = Full range</text>
<text x="131.8" y="116.1">3</text>
<text x="163.4" y="116.1">4</text>
<text x="25.6" y="120.8">B1</text>
<text x="25.6" y="125.6">ri</text>
<text x="41.4" y="120.8">Unity-gain bandwidth</text>
<text x="41.4" y="125.6">Input resistance</text>
<text x="81.5" y="120.8">RL = 10 kΩ,</text>
<text x="81.5" y="125.6">TA = 25°C</text>
<text x="101.3" y="120.8">TA = 25°C</text>
<text x="137.6" y="125.6">1012</text>
<text x="142.3" y="120.8">1</text>
<text x="169.3" y="125.6">1012</text>
<text x="174" y="120.8">1</text>
<text x="190.9" y="120.8">MHz</text>
<text x="192.7" y="125.6">Ω</text>
<text x="81.5" y="130.4">VIC = VICRmin, VO = 0,</text>
<text x="25.6" y="132.3">CMRR</text>
<text x="41.4" y="132.3">Common-mode rejection ratio</text>
<text x="81.5" y="133.9">RS = 50 Ω, TA = 25°C</text>
<text x="130.2" y="132.3">70</text>
<text x="140.8" y="132.3">86</text>
<text x="161.9" y="132.3">80</text>
<text x="172.4" y="132.3">86</text>
<text x="192" y="132.3">dB</text>
<text x="25.6" y="142.6">kSVR</text>
<text x="41.4" y="140.9">Supply-voltage rejection ratio</text>
<text x="48.7" y="140.9">y</text>
<text x="57" y="140.9">g</text>
<text x="63.3" y="140.9">j</text>
<text x="81.5" y="139.2">VCC = ± 9 V to ± 15 V,</text>
<text x="81.5" y="142.7">VO</text>
<text x="81.5" y="142.7">VO = 0 RS</text>
<text x="88.8" y="142.7">0, RS = 50 Ω,</text>
<text x="99" y="142.7">50 Ω</text>
<text x="130.2" y="142.6">70</text>
<text x="140.8" y="142.6">95</text>
<text x="161.9" y="142.6">80</text>
<text x="172.4" y="142.6">95</text>
<text x="192" y="142.6">dB</text>
<text x="41.4" y="144.4">(∆VCC±/∆VIO)</text>
<text x="81.5" y="146.2">TA = 25°C</text>
<text x="25.6" y="153">PD</text>
<text x="41.4" y="151.1">Total power dissipation</text>
<text x="41.4" y="154.6">(each amplifier)</text>
<text x="81.5" y="154.6">No load</text>
<text x="81.5" y="151.1">VO = 0,</text>
<text x="101.3" y="151.1">TA = 25°C,</text>
<text x="142.3" y="153">6</text>
<text x="150.5" y="153">7.5</text>
<text x="174" y="153">6</text>
<text x="182.2" y="153">7.5</text>
<text x="191.3" y="153">mW</text>
<text x="25.6" y="161.5">ICC</text>
<text x="41.4" y="159.6">Supply current</text>
<text x="81.5" y="159.6">VO = 0,</text>
<text x="101.3" y="159.6">TA = 25°C,</text>
<text x="139.2" y="161.5">200</text>
<text x="149.8" y="161.5">250</text>
<text x="170.9" y="161.5">200</text>
<text x="181.4" y="161.5">250</text>
<text x="192" y="161.5">µA</text>
<text x="41.4" y="163.1">(each amplifier)</text>
<text x="81.5" y="163.1">No load</text>
<text x="23.2" y="172.3">† All characteristics are measured under open-loop conditions with zero common-mode input voltage unless otherwise specified. Full range for</text>
<text x="25.6" y="168.1">VO1/VO2</text>
<text x="41.4" y="168.1">Crosstalk attenuation</text>
<text x="81.5" y="168.1">AVD = 100,</text>
<text x="101.3" y="168.1">TA = 25°C</text>
<text x="139.2" y="168.1">120</text>
<text x="170.9" y="168.1">120</text>
<text x="192" y="168.1">dB</text>
<text x="23.2" y="179.3">‡ Input bias currents of an FET-input operational amplifier are normal junction reverse currents, which are temperature sensitive, as shown in</text>
<text x="25.3" y="176.5">TA is 0°C to 70°C for TL06_C, TL06_AC, and TL06_BC and –40°C to 85°C for TL06_I.</text>
<text x="25.3" y="183.5">Figure 15. Pulse techniques are used to maintain the junction temperature as close to the ambient temperature as possible.</text>
<text x="199.2" y="270.8">5</text>
</g>
<text font-size="2.5" x="139.1" y="22.7">SLOS078G – NOVEMBER 1978 – REVISED MAY 2002</text>
<g font-size="2.1">
<text x="25.8" y="63.3">V</text>
<text x="27.3" y="64.4">IO</text>
<text x="85.3" y="271">POST OFFICE BOX 655303</text>
<text x="114.9" y="271">DALLAS, TEXAS 75265</text>
</g>
</svg>
